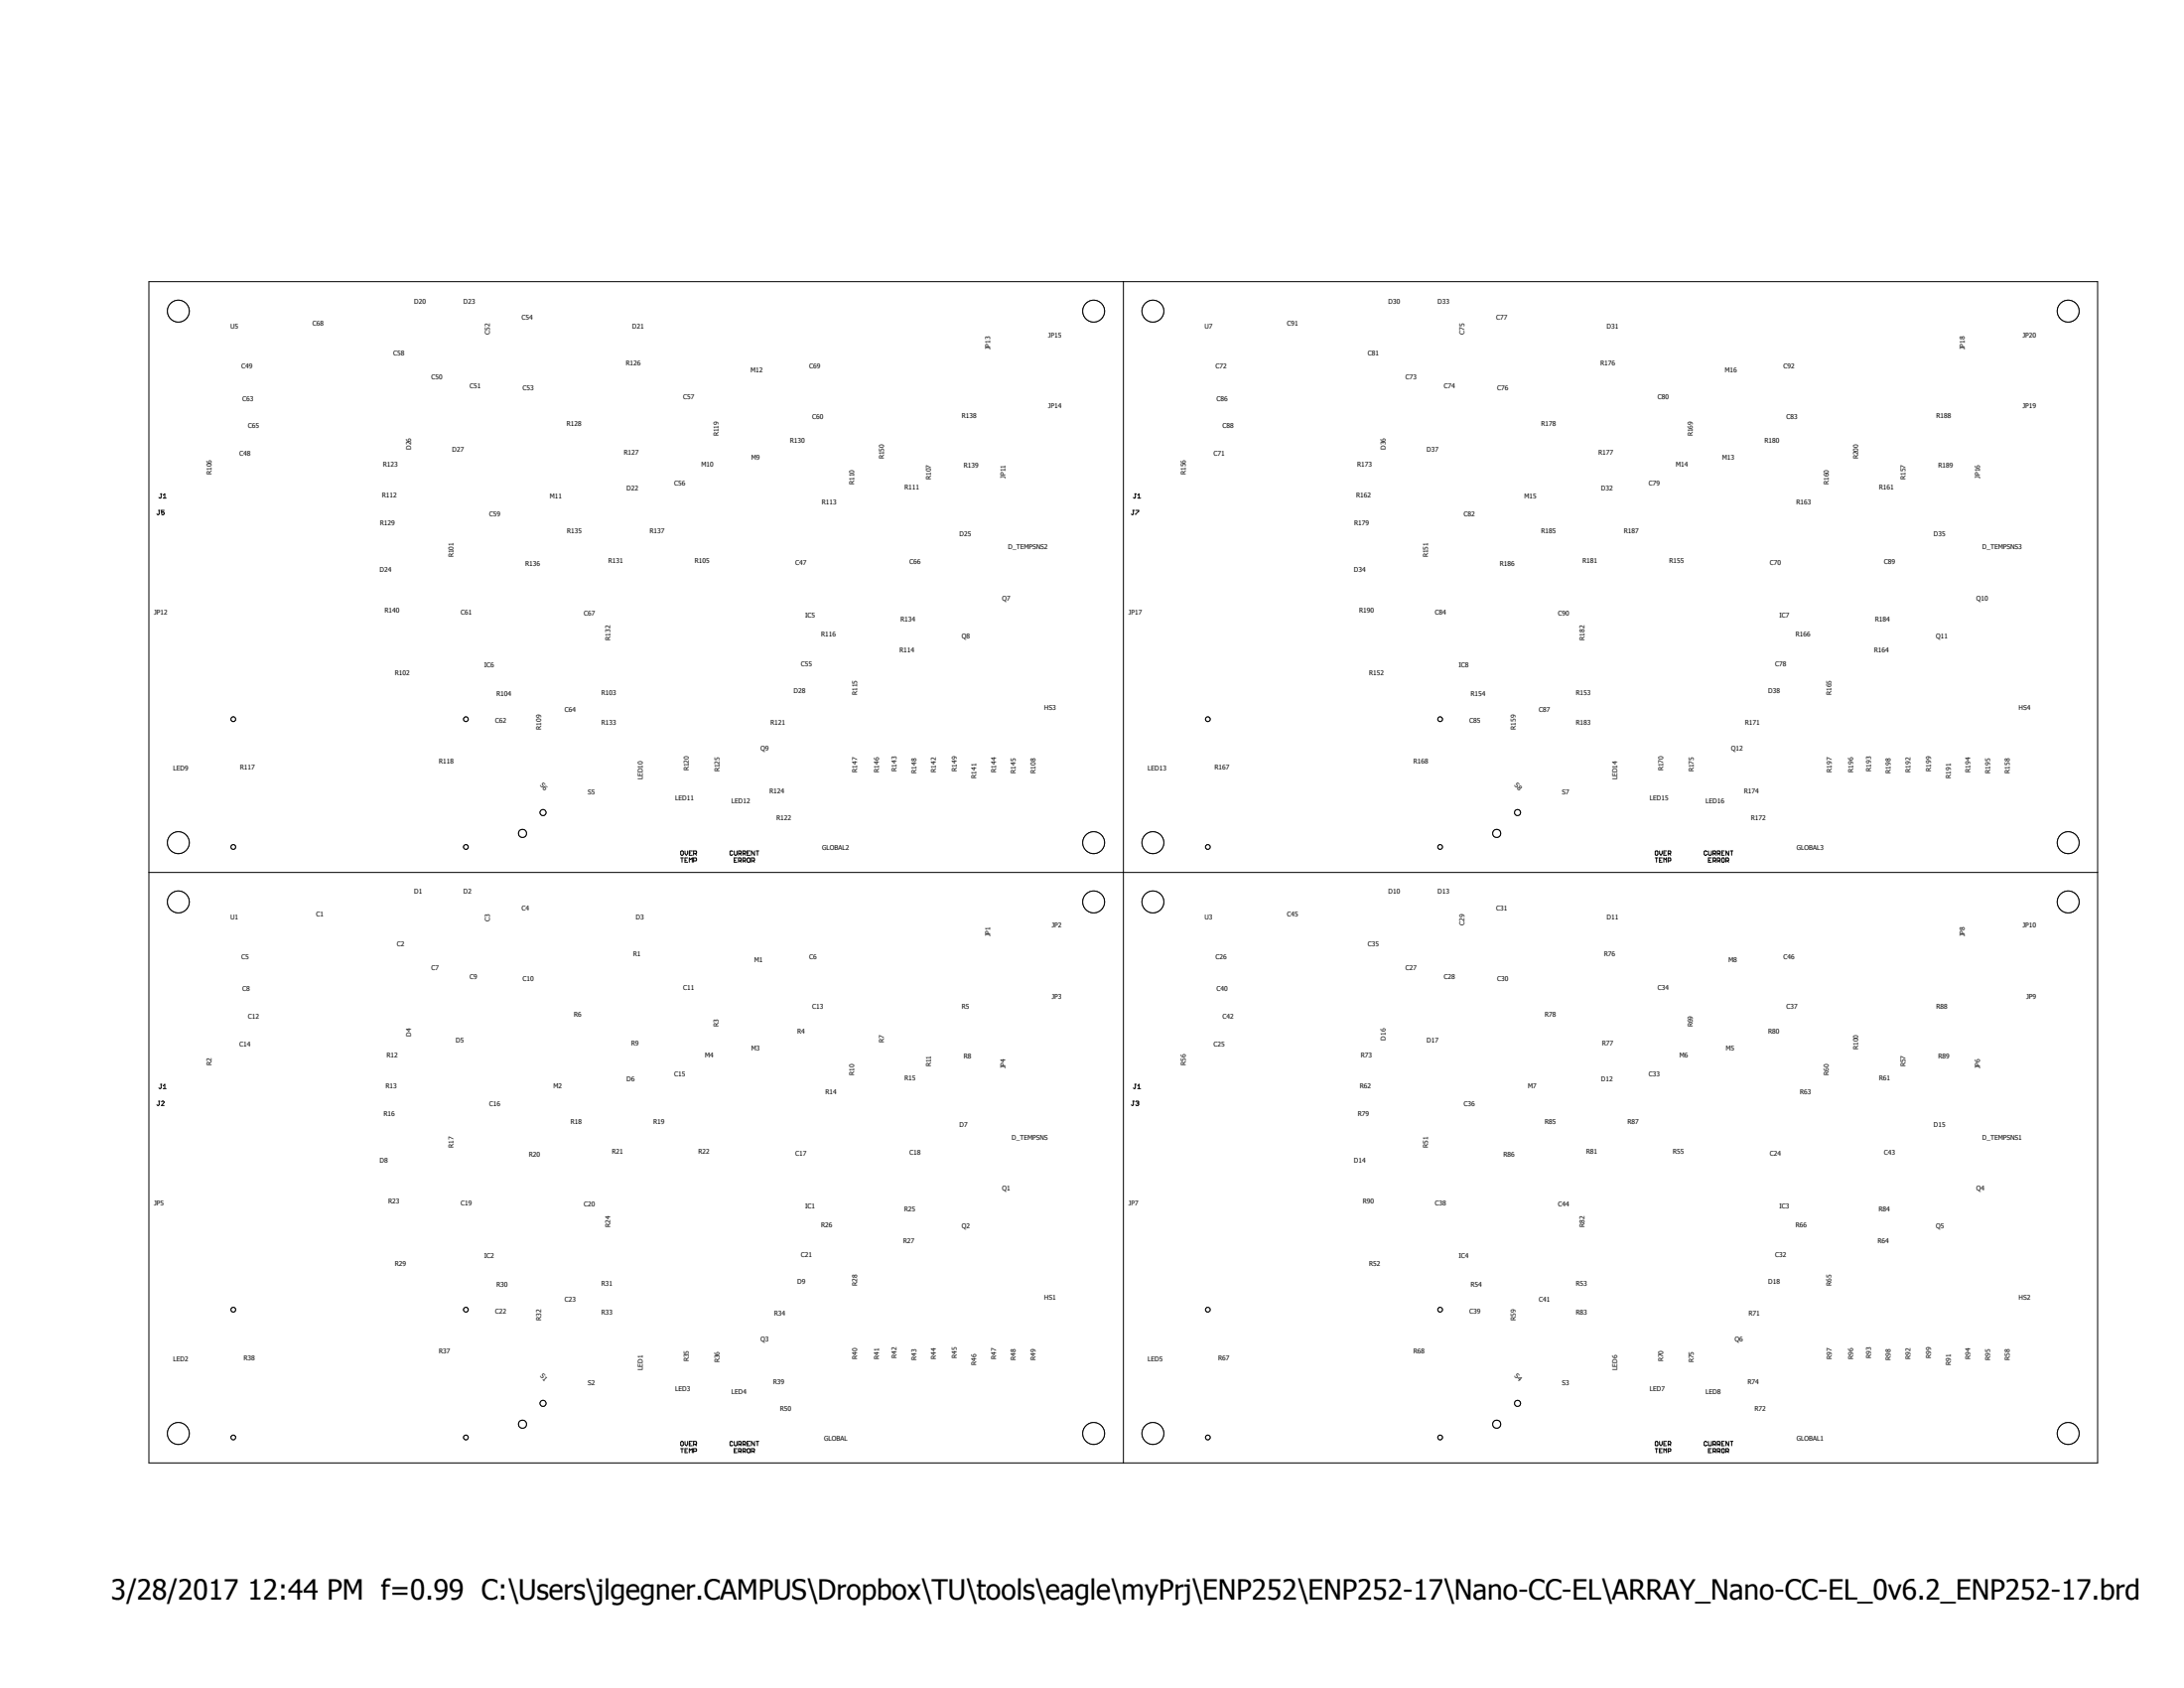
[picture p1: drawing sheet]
<svg xmlns="http://www.w3.org/2000/svg" width="279mm" height="216mm" viewBox="0 0 279 216" stroke-linecap="round" stroke-linejoin="round" font-family="sans-serif">
<g fill="none" stroke="#000" stroke-width=".13">
<path d="M20.3 65.3h.1M20.4 65.3v.4l-.1 .1-.2-.1M20.5 63.2h.2M20.6 63.2v.4l-.1 .1-.2-.1M20.9 63.3l.2-.1v.5M20.9 63.7h.4M21 65.3h-.3v.3l.1-.1 .2 .1-.1 .2-.2-.1M144.9 65.3h.2M145 65.3v.4l-.1 .1-.2-.1M145.2 63.2h.2M145.2 63.2v.4v.1l-.2-.1M145.3 65.3h.4v.1l-.4 .4"/>
<path d="M145.5 63.3l.2-.1v.5M145.5 63.7h.4M19 111.6v75.5h124.7M87.1 109.7h.3M87.2 108.8l.2 .1-.1 .5h-.1l-.1-.1v-.4zM87.2 109.7v.6M87.6 108.8v.4l.2 .2 .2-.2v-.4M87.6 110h.2M88 109.7h-.4v.6h.4M88.2 110.3v-.6l.1 .2 .3-.2v.6M88.2 109.1h.1M88.6 108.8h-.4v.6h.4"/>
<path d="M88.7 109.2h.3l.1-.3-.1-.1h-.3v.6M88.7 110.1h.3l.1-.1-.1-.3h-.3v.6M88.9 109.2l.2 .2M93.7 108.9l-.1-.1-.2 .1 .1 .5h.1l.1-.1M93.9 108.8v.5l.1 .1h.2l.1-.1v-.5M93.9 110h.2M94.3 109.7h-.4v.6h.4M94.5 109.2h.2l.1-.3-.3-.1v.6M94.5 110.1l.3-.1-.1-.3h-.2v.6M94.7 109.2l.1 .2M94.7 110.1l.1 .2M95 109.2h.3l.1-.3-.4-.1v.6"/>
<path d="M95 110.1l.4-.1-.1-.3h-.3v.6M95.2 109.2l.2 .2M95.2 110.1l.2 .2M95.6 109.1h.2M95.7 109.7h.2l.1 .2v.3l-.1 .1-.3-.1zM96 108.8h-.4v.6h.4M96.1 110.1h.3l.1-.1-.1-.3h-.3v.6M96.4 110.1l.1 .2M96.5 108.8v.6l-.4-.6v.6M96.7 108.8h.4M96.9 108.8v.6M211.8 109.7h.3"/>
<path d="M211.8 108.8l.3 .1-.1 .5h-.2v-.1v-.4zM211.9 109.7v.6M212.3 108.8v.4l.2 .2 .1-.2v-.4M212.3 110h.2M212.6 109.7h-.3v.6h.3M212.9 110.3v-.6l.1 .2 .2-.2v.6M212.9 109.1h.1M213.2 108.8h-.3v.6h.3M213.4 109.2l.3-.1v-.3h-.3v.6M213.4 110.1l.3-.1v-.3h-.3v.6M213.6 109.2l.1 .2M218.4 108.9l-.1-.1-.3 .1 .1 .5h.2l.1-.1"/>
<path d="M218.6 108.8v.5l.1 .1h.2v-.1v-.5M218.6 110h.2M218.9 109.7h-.3v.6h.3M219.2 109.2l.3-.1-.1-.3h-.2v.6M219.2 110.1l.3-.1-.1-.3h-.2v.6M219.3 109.2l.2 .2M219.3 110.1l.2 .2M219.7 109.2h.3v-.3l-.3-.1v.6M219.7 110.1l.3-.1v-.3h-.3v.6M219.9 109.2l.1 .2M219.9 110.1l.1 .2M220.3 109.1h.1"/>
<path d="M220.3 109.7h.2l.1 .2v.3l-.1 .1-.2-.1zM220.6 108.8h-.3v.6h.3M220.8 110.1l.3-.1v-.3h-.3v.6M221 110.1l.1 .2M221.1 108.8v.6l-.3-.6v.6M221.4 108.8h.3M221.5 108.8v.6M20.5 138.7h.2M20.6 138.7v.4l-.1 .1-.2-.1M20.9 139.2h.4M20.9 138.9l.2-.2v.5M145.2 138.7h.2"/>
<path d="M145.2 138.7v.4v.1l-.2-.1M145.5 139.2h.4M145.5 138.9l.2-.2v.5M20.3 140.8h.1M20.4 140.8v.5l-.1 .1-.2-.1M20.7 140.9v-.1l.3 .1-.3 .5h.3M144.9 140.8h.2M145 140.8v.5l-.1 .1-.2-.1M145.3 140.9l.3-.1 .1 .1-.1 .2M145.5 141.1h.1M145.6 141.1l.1 .1-.1 .2-.3-.1M87.1 185.3h.3"/>
<path d="M87.2 184.4h.1l.1 .1v.3l-.1 .1-.2-.1zM87.2 185.3v.5M87.6 185.5h.2M87.6 184.4v.3l.2 .2 .2-.2v-.3M88 185.3h-.4v.5h.4M88.2 184.7h.1M88.2 185.8v-.5l.1 .2 .3-.2v.5M88.6 184.4h-.4v.5h.4M88.7 184.7h.3h.1l-.1-.3h-.3v.5M88.7 185.6h.3l.1-.2-.1-.1h-.3v.5M88.9 184.7l.2 .2M93.7 184.5l-.1-.1h-.1l-.1 .1v.3l.1 .1 .2-.1"/>
<path d="M93.9 184.4v.4l.1 .1 .3-.1v-.4M93.9 185.5h.2M94.3 185.3h-.4v.5h.4M94.5 184.7h.3l-.1-.3h-.2v.5M94.5 185.6h.2l.1-.2-.3-.1v.5M94.7 184.7l.1 .2M94.7 185.6l.1 .2M95 184.7h.4l-.1-.3h-.3v.5M95 185.6h.3l.1-.2-.4-.1v.5M95.2 184.7l.2 .2M95.2 185.6l.2 .2M95.6 185.4l.1-.1 .3 .1v.3l-.1 .1-.3-.1z"/>
<path d="M95.6 184.7h.2M96 184.4h-.4v.5h.4M96.1 185.6h.3l.1-.2-.1-.1h-.3v.5M96.4 185.6l.1 .2M96.5 184.4v.5l-.4-.5v.5M96.7 184.4h.4M96.9 184.4v.5M211.8 185.3h.3M211.8 184.4h.2l.1 .1v.3l-.1 .1-.2-.1zM211.9 185.3v.5M212.3 185.5h.2M212.3 184.4v.3l.2 .2 .1-.2v-.3"/>
<path d="M212.6 185.3h-.3v.5h.3M212.9 184.7h.1M212.9 185.8v-.5l.1 .2 .2-.2v.5M213.2 184.4h-.3v.5h.3M213.4 184.7h.3v-.3h-.3v.5M213.4 185.6h.3v-.2l-.3-.1v.5M213.6 184.7l.1 .2M218.4 184.5l-.1-.1h-.2l-.1 .1v.3l.1 .1 .3-.1M218.6 184.4v.4l.1 .1 .2-.1v-.4M218.6 185.5h.2M218.9 185.3h-.3v.5h.3M219.2 184.7h.3l-.1-.3h-.2v.5"/>
<path d="M219.2 185.6h.2l.1-.2-.3-.1v.5M219.3 184.7l.2 .2M219.3 185.6l.2 .2M219.7 184.7h.3v-.3h-.3v.5M219.7 185.6h.3v-.2l-.3-.1v.5M219.9 184.7l.1 .2M219.9 185.6l.1 .2M220.3 184.7h.1M220.3 185.4v-.1l.3 .1v.3l-.1 .1-.2-.1zM220.6 184.4h-.3v.5h.3M220.8 185.6h.3v-.2l-.3-.1v.5M221 185.6l.1 .2"/>
<path d="M221.1 184.4v.5l-.3-.5v.5M221.4 184.4h.3M221.5 184.4v.5"/>
<circle cx="22.8" cy="183.3" r="1.39"/>
</g>
<circle cx="22.8" cy="183.3" r="1.39" fill="#fff"/>
<g fill="none" stroke="#000" stroke-width=".13">
<circle cx="22.8" cy="115.4" r="1.39"/>
<circle cx="22.8" cy="183.3" r="1.39"/>
</g>
<circle cx="22.8" cy="115.4" r="1.39" fill="#fff"/>
<g fill="none" stroke="#000" stroke-width=".13">
<circle cx="22.8" cy="115.4" r="1.39"/>
<circle cx="139.9" cy="183.3" r="1.39"/>
</g>
<circle cx="139.9" cy="183.3" r="1.39" fill="#fff"/>
<g fill="none" stroke="#000" stroke-width=".13">
<circle cx="139.9" cy="115.4" r="1.39"/>
<circle cx="139.9" cy="183.3" r="1.39"/>
</g>
<circle cx="139.9" cy="115.4" r="1.39" fill="#fff"/>
<g fill="none" stroke="#000" stroke-width=".13">
<path d="M143.7 111.6v75.5h124.7v-75.5"/>
<circle cx="139.9" cy="115.4" r="1.39"/>
<circle cx="147.5" cy="183.3" r="1.39"/>
</g>
<circle cx="147.5" cy="183.3" r="1.39" fill="#fff"/>
<g fill="none" stroke="#000" stroke-width=".13">
<circle cx="147.5" cy="115.4" r="1.39"/>
<circle cx="147.5" cy="183.3" r="1.39"/>
</g>
<circle cx="147.5" cy="115.4" r="1.39" fill="#fff"/>
<g fill="none" stroke="#000" stroke-width=".13">
<circle cx="147.5" cy="115.4" r="1.39"/>
<circle cx="264.6" cy="183.3" r="1.39"/>
</g>
<circle cx="264.6" cy="183.3" r="1.39" fill="#fff"/>
<g fill="none" stroke="#000" stroke-width=".13">
<circle cx="264.6" cy="115.4" r="1.39"/>
<circle cx="264.6" cy="183.3" r="1.39"/>
</g>
<circle cx="264.6" cy="115.4" r="1.39" fill="#fff"/>
<g fill="none" stroke="#000" stroke-width=".13">
<path d="M143.7 36h-124.7v75.6h124.7"/>
<circle cx="22.8" cy="107.8" r="1.39"/>
<circle cx="264.6" cy="115.4" r="1.39"/>
</g>
<circle cx="22.8" cy="107.8" r="1.39" fill="#fff"/>
<g fill="none" stroke="#000" stroke-width=".13">
<circle cx="22.8" cy="39.8" r="1.39"/>
<circle cx="22.8" cy="107.8" r="1.39"/>
</g>
<circle cx="22.8" cy="39.8" r="1.39" fill="#fff"/>
<g fill="none" stroke="#000" stroke-width=".13">
<circle cx="22.8" cy="39.8" r="1.39"/>
<circle cx="139.9" cy="107.8" r="1.39"/>
</g>
<circle cx="139.9" cy="107.8" r="1.39" fill="#fff"/>
<g fill="none" stroke="#000" stroke-width=".13">
<circle cx="139.9" cy="39.8" r="1.39"/>
<circle cx="139.9" cy="107.8" r="1.39"/>
</g>
<circle cx="139.9" cy="39.8" r="1.39" fill="#fff"/>
<g fill="none" stroke="#000" stroke-width=".13">
<path d="M143.7 36h124.7v75.6h-124.7z"/>
<circle cx="139.9" cy="39.8" r="1.39"/>
<circle cx="147.5" cy="107.8" r="1.39"/>
</g>
<circle cx="147.5" cy="107.8" r="1.39" fill="#fff"/>
<g fill="none" stroke="#000" stroke-width=".13">
<circle cx="147.5" cy="39.8" r="1.39"/>
<circle cx="147.5" cy="107.8" r="1.39"/>
</g>
<circle cx="147.5" cy="39.8" r="1.39" fill="#fff"/>
<g fill="none" stroke="#000" stroke-width=".13">
<circle cx="147.5" cy="39.8" r="1.39"/>
<circle cx="264.6" cy="107.8" r="1.39"/>
</g>
<circle cx="264.6" cy="107.8" r="1.39" fill="#fff"/>
<g fill="none" stroke="#000" stroke-width=".13">
<circle cx="264.6" cy="39.8" r="1.39"/>
<circle cx="264.6" cy="107.8" r="1.39"/>
</g>
<circle cx="264.6" cy="39.8" r="1.39" fill="#fff"/>
<g fill="none" stroke="#000" stroke-width=".13">
<circle cx="264.6" cy="39.8" r="1.39"/>
<circle cx="29.8" cy="183.9" r=".3"/>
</g>
<circle cx="29.8" cy="183.9" r=".3" fill="#fff"/>
<g fill="none" stroke="#000" stroke-width=".13">
<circle cx="29.8" cy="167.5" r=".3"/>
<circle cx="29.8" cy="183.9" r=".3"/>
</g>
<circle cx="29.8" cy="167.5" r=".3" fill="#fff"/>
<g fill="none" stroke="#000" stroke-width=".13">
<circle cx="29.8" cy="167.5" r=".3"/>
<circle cx="59.6" cy="167.5" r=".3"/>
</g>
<circle cx="59.6" cy="167.5" r=".3" fill="#fff"/>
<g fill="none" stroke="#000" stroke-width=".13">
<circle cx="59.6" cy="167.5" r=".3"/>
<circle cx="59.6" cy="183.9" r=".3"/>
</g>
<circle cx="59.6" cy="183.9" r=".3" fill="#fff"/>
<g fill="none" stroke="#000" stroke-width=".13">
<circle cx="69.5" cy="179.5" r=".38"/>
<circle cx="59.6" cy="183.9" r=".3"/>
</g>
<circle cx="69.5" cy="179.5" r=".38" fill="#fff"/>
<g fill="none" stroke="#000" stroke-width=".13">
<circle cx="69.5" cy="179.5" r=".38"/>
<circle cx="66.8" cy="182.2" r=".51"/>
</g>
<circle cx="66.8" cy="182.2" r=".51" fill="#fff"/>
<g fill="none" stroke="#000" stroke-width=".13">
<circle cx="66.8" cy="182.2" r=".51"/>
<circle cx="154.5" cy="183.9" r=".3"/>
</g>
<circle cx="154.5" cy="183.9" r=".3" fill="#fff"/>
<g fill="none" stroke="#000" stroke-width=".13">
<circle cx="154.5" cy="167.5" r=".3"/>
<circle cx="154.5" cy="183.9" r=".3"/>
</g>
<circle cx="154.5" cy="167.5" r=".3" fill="#fff"/>
<g fill="none" stroke="#000" stroke-width=".13">
<circle cx="154.5" cy="167.5" r=".3"/>
<circle cx="184.2" cy="167.5" r=".3"/>
</g>
<circle cx="184.2" cy="167.5" r=".3" fill="#fff"/>
<g fill="none" stroke="#000" stroke-width=".13">
<circle cx="184.2" cy="167.5" r=".3"/>
<circle cx="184.2" cy="183.9" r=".3"/>
</g>
<circle cx="184.2" cy="183.9" r=".3" fill="#fff"/>
<g fill="none" stroke="#000" stroke-width=".13">
<circle cx="194.1" cy="179.5" r=".38"/>
<circle cx="184.2" cy="183.9" r=".3"/>
</g>
<circle cx="194.1" cy="179.5" r=".38" fill="#fff"/>
<g fill="none" stroke="#000" stroke-width=".13">
<circle cx="194.1" cy="179.5" r=".38"/>
<circle cx="191.5" cy="182.2" r=".51"/>
</g>
<circle cx="191.5" cy="182.2" r=".51" fill="#fff"/>
<g fill="none" stroke="#000" stroke-width=".13">
<circle cx="29.8" cy="108.3" r=".3"/>
<circle cx="191.5" cy="182.2" r=".51"/>
</g>
<circle cx="29.8" cy="108.3" r=".3" fill="#fff"/>
<g fill="none" stroke="#000" stroke-width=".13">
<circle cx="29.8" cy="92" r=".3"/>
<circle cx="29.8" cy="108.3" r=".3"/>
</g>
<circle cx="29.8" cy="92" r=".3" fill="#fff"/>
<g fill="none" stroke="#000" stroke-width=".13">
<circle cx="29.8" cy="92" r=".3"/>
<circle cx="59.6" cy="92" r=".3"/>
</g>
<circle cx="59.6" cy="92" r=".3" fill="#fff"/>
<g fill="none" stroke="#000" stroke-width=".13">
<circle cx="59.6" cy="92" r=".3"/>
<circle cx="59.6" cy="108.3" r=".3"/>
</g>
<circle cx="59.6" cy="108.3" r=".3" fill="#fff"/>
<g fill="none" stroke="#000" stroke-width=".13">
<circle cx="59.6" cy="108.3" r=".3"/>
<circle cx="69.5" cy="103.9" r=".38"/>
</g>
<circle cx="69.5" cy="103.9" r=".38" fill="#fff"/>
<g fill="none" stroke="#000" stroke-width=".13">
<circle cx="66.8" cy="106.6" r=".51"/>
<circle cx="69.5" cy="103.9" r=".38"/>
</g>
<circle cx="66.8" cy="106.6" r=".51" fill="#fff"/>
<g fill="none" stroke="#000" stroke-width=".13">
<circle cx="66.8" cy="106.6" r=".51"/>
<circle cx="154.5" cy="108.3" r=".3"/>
</g>
<circle cx="154.5" cy="108.3" r=".3" fill="#fff"/>
<g fill="none" stroke="#000" stroke-width=".13">
<circle cx="154.5" cy="92" r=".3"/>
<circle cx="154.5" cy="108.3" r=".3"/>
</g>
<circle cx="154.5" cy="92" r=".3" fill="#fff"/>
<g fill="none" stroke="#000" stroke-width=".13">
<circle cx="154.5" cy="92" r=".3"/>
<circle cx="184.2" cy="92" r=".3"/>
</g>
<circle cx="184.2" cy="92" r=".3" fill="#fff"/>
<g fill="none" stroke="#000" stroke-width=".13">
<circle cx="184.2" cy="92" r=".3"/>
<circle cx="184.2" cy="108.3" r=".3"/>
</g>
<circle cx="184.2" cy="108.3" r=".3" fill="#fff"/>
<g fill="none" stroke="#000" stroke-width=".13">
<circle cx="184.2" cy="108.3" r=".3"/>
<circle cx="194.1" cy="103.9" r=".38"/>
</g>
<circle cx="194.1" cy="103.9" r=".38" fill="#fff"/>
<g fill="none" stroke="#000" stroke-width=".13">
<circle cx="191.5" cy="106.6" r=".51"/>
<circle cx="194.1" cy="103.9" r=".38"/>
</g>
<circle cx="191.5" cy="106.6" r=".51" fill="#fff"/>
<circle cx="191.5" cy="106.6" r=".51" fill="none" stroke="#000" stroke-width=".13"/>
<text font-size="3.6" x="14.2" y="204.6">3/28/2017 12:44 PM f=0.99 C:\Users\jlgegner.CAMPUS\Dropbox\TU\tools\eagle\myPrj\ENP252\ENP252-17\Nano-CC-EL\ARRAY_Nano-CC-EL_0v6.2_ENP252-17.brd</text>
<g font-size=".8">
<text x="40" y="41.7">C68</text>
<text x="53" y="38.8">D20</text>
<text x="59.3" y="38.8">D23</text>
<text x="66.8" y="40.9">C54</text>
<text x="164.7" y="41.7">C91</text>
<text x="177.6" y="38.8">D30</text>
<text x="183.9" y="38.8">D33</text>
<text x="191.4" y="40.9">C77</text>
<text x="29.5" y="42">U5</text>
<text x="30.9" y="47.1">C49</text>
<text x="50.3" y="45.4">C58</text>
<text x="62.7" y="42.8" transform="rotate(-90 62.7 42.8)">C52</text>
<text x="80.1" y="46.7">R126</text>
<text x="80.9" y="42">D21</text>
<text x="96.1" y="47.6">M12</text>
<text x="103.5" y="47.1">C69</text>
<text x="126.7" y="44.7" transform="rotate(-90 126.7 44.7)">JP13</text>
<text x="134.1" y="43.1">JP15</text>
<text x="154.1" y="42">U7</text>
<text x="155.5" y="47.1">C72</text>
<text x="175" y="45.4">C81</text>
<text x="187.4" y="42.8" transform="rotate(-90 187.4 42.8)">C75</text>
<text x="204.8" y="46.7">R176</text>
<text x="205.6" y="42">D31</text>
<text x="220.7" y="47.6">M16</text>
<text x="228.2" y="47.1">C92</text>
<text x="251.4" y="44.7" transform="rotate(-90 251.4 44.7)">JP18</text>
<text x="258.8" y="43.1">JP20</text>
<text x="31" y="51.3">C63</text>
<text x="55.2" y="48.5">C50</text>
<text x="60.1" y="49.6">C51</text>
<text x="66.9" y="49.9">C53</text>
<text x="87.4" y="51">C57</text>
<text x="103.9" y="53.6">C60</text>
<text x="123.1" y="53.5">R138</text>
<text x="134.1" y="52.2">JP14</text>
<text x="155.7" y="51.3">C86</text>
<text x="179.8" y="48.5">C73</text>
<text x="184.7" y="49.6">C74</text>
<text x="191.6" y="49.9">C76</text>
<text x="212.1" y="51">C80</text>
<text x="228.6" y="53.6">C83</text>
<text x="247.7" y="53.5">R188</text>
<text x="258.8" y="52.2">JP19</text>
<text x="30.6" y="58.3">C48</text>
<text x="31.7" y="54.8">C65</text>
<text x="49" y="59.7">R123</text>
<text x="52.6" y="57.5" transform="rotate(-90 52.6 57.5)">D26</text>
<text x="57.9" y="57.8">D27</text>
<text x="72.5" y="54.5">R128</text>
<text x="79.8" y="58.2">R127</text>
<text x="89.7" y="59.6">M10</text>
<text x="91.9" y="55.8" transform="rotate(-90 91.9 55.8)">R119</text>
<text x="96.1" y="58.8">M9</text>
<text x="101.1" y="56.7">R130</text>
<text x="113.1" y="58.7" transform="rotate(-90 113.1 58.7)">R150</text>
<text x="123.3" y="59.8">R139</text>
<text x="155.3" y="58.3">C71</text>
<text x="156.4" y="54.8">C88</text>
<text x="173.7" y="59.7">R173</text>
<text x="177.3" y="57.5" transform="rotate(-90 177.3 57.5)">D36</text>
<text x="182.5" y="57.8">D37</text>
<text x="197.2" y="54.5">R178</text>
<text x="204.5" y="58.2">R177</text>
<text x="214.4" y="59.6">M14</text>
<text x="216.6" y="55.8" transform="rotate(-90 216.6 55.8)">R169</text>
<text x="220.3" y="58.8">M13</text>
<text x="225.8" y="56.7">R180</text>
<text x="237.7" y="58.7" transform="rotate(-90 237.7 58.7)">R200</text>
<text x="248" y="59.8">R189</text>
<text x="27.1" y="60.7" transform="rotate(-90 27.1 60.7)">R106</text>
<text x="48.9" y="63.6">R112</text>
<text x="62.6" y="66">C59</text>
<text x="70.4" y="63.7">M11</text>
<text x="80.2" y="62.7">D22</text>
<text x="86.3" y="62.1">C56</text>
<text x="105.2" y="64.5">R113</text>
<text x="109.3" y="62" transform="rotate(-90 109.3 62)">R110</text>
<text x="115.7" y="62.6">R111</text>
<text x="119.1" y="61.3" transform="rotate(-90 119.1 61.3)">R107</text>
<text x="128.7" y="61.2" transform="rotate(-90 128.7 61.2)">JP11</text>
<text x="151.7" y="60.7" transform="rotate(-90 151.7 60.7)">R156</text>
<text x="173.5" y="63.6">R162</text>
<text x="187.3" y="66">C82</text>
<text x="195" y="63.7">M15</text>
<text x="204.9" y="62.7">D32</text>
<text x="210.9" y="62.1">C79</text>
<text x="229.8" y="64.5">R163</text>
<text x="234" y="62" transform="rotate(-90 234 62)">R160</text>
<text x="240.4" y="62.6">R161</text>
<text x="243.8" y="61.3" transform="rotate(-90 243.8 61.3)">R157</text>
<text x="253.3" y="61.2" transform="rotate(-90 253.3 61.2)">JP16</text>
<text x="48.6" y="67.2">R129</text>
<text x="58" y="71.3" transform="rotate(-90 58 71.3)">R101</text>
<text x="72.6" y="68.2">R135</text>
<text x="83.1" y="68.2">R137</text>
<text x="122.8" y="68.6">D25</text>
<text x="129" y="70.2">D_TEMPSNS2</text>
<text x="173.3" y="67.2">R179</text>
<text x="182.7" y="71.3" transform="rotate(-90 182.7 71.3)">R151</text>
<text x="197.2" y="68.2">R185</text>
<text x="207.8" y="68.2">R187</text>
<text x="247.4" y="68.6">D35</text>
<text x="253.6" y="70.2">D_TEMPSNS3</text>
<text x="48.6" y="73.2">D24</text>
<text x="67.2" y="72.4">R136</text>
<text x="77.9" y="72.1">R131</text>
<text x="88.9" y="72.1">R105</text>
<text x="101.8" y="72.3">C47</text>
<text x="116.4" y="72.2">C66</text>
<text x="128.2" y="76.8">Q7</text>
<text x="173.2" y="73.2">D34</text>
<text x="191.9" y="72.4">R186</text>
<text x="202.5" y="72.1">R181</text>
<text x="213.6" y="72.1">R155</text>
<text x="226.4" y="72.3">C70</text>
<text x="241" y="72.2">C89</text>
<text x="252.9" y="76.8">Q10</text>
<text x="19.7" y="78.7">JP12</text>
<text x="49.2" y="78.3">R140</text>
<text x="59" y="78.6">C61</text>
<text x="74.7" y="78.7">C67</text>
<text x="78.1" y="81.9" transform="rotate(-90 78.1 81.9)">R132</text>
<text x="103" y="79">IC5</text>
<text x="105.1" y="81.4">R116</text>
<text x="115.1" y="83.5">R114</text>
<text x="115.2" y="79.5">R134</text>
<text x="123.1" y="81.6">Q8</text>
<text x="144.4" y="78.7">JP17</text>
<text x="173.9" y="78.3">R190</text>
<text x="183.6" y="78.6">C84</text>
<text x="199.3" y="78.7">C90</text>
<text x="202.7" y="81.9" transform="rotate(-90 202.7 81.9)">R182</text>
<text x="227.7" y="79">IC7</text>
<text x="229.7" y="81.4">R166</text>
<text x="239.8" y="83.5">R164</text>
<text x="239.9" y="79.5">R184</text>
<text x="247.7" y="81.6">Q11</text>
<text x="50.5" y="86.4">R102</text>
<text x="62" y="85.3">IC6</text>
<text x="63.5" y="89">R104</text>
<text x="77" y="88.9">R103</text>
<text x="101.6" y="88.6">D28</text>
<text x="102.5" y="85.2">C55</text>
<text x="109.7" y="88.9" transform="rotate(-90 109.7 88.9)">R115</text>
<text x="175.2" y="86.4">R152</text>
<text x="186.6" y="85.3">IC8</text>
<text x="188.2" y="89">R154</text>
<text x="201.6" y="88.9">R153</text>
<text x="226.2" y="88.6">D38</text>
<text x="227.1" y="85.2">C78</text>
<text x="234.3" y="88.9" transform="rotate(-90 234.3 88.9)">R165</text>
<text x="63.4" y="92.5">C62</text>
<text x="69.3" y="93.3" transform="rotate(-90 69.3 93.3)">R109</text>
<text x="72.3" y="91">C64</text>
<text x="77" y="92.7">R133</text>
<text x="98.6" y="92.7">R121</text>
<text x="133.6" y="90.8">HS3</text>
<text x="188" y="92.5">C85</text>
<text x="193.9" y="93.3" transform="rotate(-90 193.9 93.3)">R159</text>
<text x="196.9" y="91">C87</text>
<text x="201.6" y="92.7">R183</text>
<text x="223.3" y="92.7">R171</text>
<text x="258.3" y="90.8">HS4</text>
<text x="22.2" y="98.6">LED9</text>
<text x="30.7" y="98.5">R117</text>
<text x="56.2" y="97.6">R118</text>
<text x="69.1" y="100.5" transform="rotate(45 69.1 100.5)">S6</text>
<text x="75.2" y="101.6">S5</text>
<text x="82.3" y="99.7" transform="rotate(-90 82.3 99.7)">LED10</text>
<text x="88.1" y="98.6" transform="rotate(-90 88.1 98.6)">R120</text>
<text x="92.1" y="98.7" transform="rotate(-90 92.1 98.7)">R125</text>
<text x="97.3" y="96.1">Q9</text>
<text x="98.5" y="101.5">R124</text>
<text x="109.7" y="98.8" transform="rotate(-90 109.7 98.8)">R147</text>
<text x="112.5" y="98.8" transform="rotate(-90 112.5 98.8)">R146</text>
<text x="114.7" y="98.6" transform="rotate(-90 114.7 98.6)">R143</text>
<text x="117.3" y="98.9" transform="rotate(-90 117.3 98.9)">R148</text>
<text x="119.8" y="98.8" transform="rotate(-90 119.8 98.8)">R142</text>
<text x="122.4" y="98.6" transform="rotate(-90 122.4 98.6)">R149</text>
<text x="124.9" y="99.5" transform="rotate(-90 124.9 99.5)">R141</text>
<text x="127.5" y="98.8" transform="rotate(-90 127.5 98.8)">R144</text>
<text x="130" y="98.9" transform="rotate(-90 130 98.9)">R145</text>
<text x="132.5" y="98.9" transform="rotate(-90 132.5 98.9)">R108</text>
<text x="146.9" y="98.6">LED13</text>
<text x="155.4" y="98.5">R167</text>
<text x="180.8" y="97.6">R168</text>
<text x="193.7" y="100.5" transform="rotate(45 193.7 100.5)">S8</text>
<text x="199.9" y="101.6">S7</text>
<text x="206.9" y="99.7" transform="rotate(-90 206.9 99.7)">LED14</text>
<text x="212.8" y="98.6" transform="rotate(-90 212.8 98.6)">R170</text>
<text x="216.7" y="98.7" transform="rotate(-90 216.7 98.7)">R175</text>
<text x="221.5" y="96.1">Q12</text>
<text x="223.1" y="101.5">R174</text>
<text x="234.4" y="98.8" transform="rotate(-90 234.4 98.8)">R197</text>
<text x="237.1" y="98.8" transform="rotate(-90 237.1 98.8)">R196</text>
<text x="239.4" y="98.6" transform="rotate(-90 239.4 98.6)">R193</text>
<text x="241.9" y="98.9" transform="rotate(-90 241.9 98.9)">R198</text>
<text x="244.4" y="98.8" transform="rotate(-90 244.4 98.8)">R192</text>
<text x="247.1" y="98.6" transform="rotate(-90 247.1 98.6)">R199</text>
<text x="249.6" y="99.5" transform="rotate(-90 249.6 99.5)">R191</text>
<text x="252.1" y="98.8" transform="rotate(-90 252.1 98.8)">R194</text>
<text x="254.6" y="98.9" transform="rotate(-90 254.6 98.9)">R195</text>
<text x="257.1" y="98.9" transform="rotate(-90 257.1 98.9)">R158</text>
<text x="86.4" y="102.4">LED11</text>
<text x="93.6" y="102.7">LED12</text>
<text x="99.4" y="104.9">R122</text>
<text x="211.1" y="102.4">LED15</text>
<text x="218.2" y="102.7">LED16</text>
<text x="224" y="104.9">R172</text>
<text x="105.2" y="108.7">GLOBAL2</text>
<text x="229.9" y="108.7">GLOBAL3</text>
<text x="29.5" y="117.6">U1</text>
<text x="40.5" y="117.2">C1</text>
<text x="53" y="114.3">D1</text>
<text x="59.3" y="114.3">D2</text>
<text x="62.7" y="117.9" transform="rotate(-90 62.7 117.9)">C3</text>
<text x="66.8" y="116.5">C4</text>
<text x="81.4" y="117.6">D3</text>
<text x="126.7" y="119.8" transform="rotate(-90 126.7 119.8)">JP1</text>
<text x="134.6" y="118.7">JP2</text>
<text x="154.1" y="117.6">U3</text>
<text x="164.7" y="117.2">C45</text>
<text x="177.6" y="114.3">D10</text>
<text x="183.9" y="114.3">D13</text>
<text x="187.4" y="118.3" transform="rotate(-90 187.4 118.3)">C29</text>
<text x="191.4" y="116.5">C31</text>
<text x="205.6" y="117.6">D11</text>
<text x="251.4" y="119.8" transform="rotate(-90 251.4 119.8)">JP8</text>
<text x="258.8" y="118.7">JP10</text>
<text x="30.9" y="122.6">C5</text>
<text x="50.8" y="121">C2</text>
<text x="55.2" y="124">C7</text>
<text x="60.1" y="125.2">C9</text>
<text x="66.9" y="125.4">C10</text>
<text x="81" y="122.3">R1</text>
<text x="96.5" y="123.1">M1</text>
<text x="103.5" y="122.6">C6</text>
<text x="155.5" y="122.6">C26</text>
<text x="175" y="121">C35</text>
<text x="179.8" y="124">C27</text>
<text x="184.7" y="125.2">C28</text>
<text x="191.6" y="125.4">C30</text>
<text x="205.2" y="122.3">R76</text>
<text x="221.1" y="123.1">M8</text>
<text x="228.2" y="122.6">C46</text>
<text x="31" y="126.8">C8</text>
<text x="31.7" y="130.3">C12</text>
<text x="73.4" y="130.1">R6</text>
<text x="87.4" y="126.6">C11</text>
<text x="91.9" y="131.4" transform="rotate(-90 91.9 131.4)">R3</text>
<text x="103.9" y="129.1">C13</text>
<text x="123.1" y="129">R5</text>
<text x="134.6" y="127.7">JP3</text>
<text x="155.7" y="126.8">C40</text>
<text x="156.4" y="130.3">C42</text>
<text x="197.7" y="130.1">R78</text>
<text x="212.1" y="126.6">C34</text>
<text x="216.6" y="131.4" transform="rotate(-90 216.6 131.4)">R69</text>
<text x="228.6" y="129.1">C37</text>
<text x="247.7" y="129">R88</text>
<text x="259.2" y="127.7">JP9</text>
<text x="27.1" y="136.3" transform="rotate(-90 27.1 136.3)">R2</text>
<text x="30.6" y="133.9">C14</text>
<text x="49.5" y="135.2">R12</text>
<text x="52.6" y="132.6" transform="rotate(-90 52.6 132.6)">D4</text>
<text x="58.3" y="133.3">D5</text>
<text x="80.8" y="133.7">R9</text>
<text x="86.3" y="137.6">C15</text>
<text x="90.2" y="135.2">M4</text>
<text x="96.1" y="134.3">M3</text>
<text x="102" y="132.2">R4</text>
<text x="109.3" y="137.5" transform="rotate(-90 109.3 137.5)">R10</text>
<text x="113.1" y="133.3" transform="rotate(-90 113.1 133.3)">R7</text>
<text x="119.1" y="136.4" transform="rotate(-90 119.1 136.4)">R11</text>
<text x="123.3" y="135.3">R8</text>
<text x="128.7" y="136.7" transform="rotate(-90 128.7 136.7)">JP4</text>
<text x="151.7" y="136.3" transform="rotate(-90 151.7 136.3)">R56</text>
<text x="155.3" y="133.9">C25</text>
<text x="174.1" y="135.2">R73</text>
<text x="177.3" y="133.1" transform="rotate(-90 177.3 133.1)">D16</text>
<text x="182.5" y="133.3">D17</text>
<text x="205" y="133.7">R77</text>
<text x="210.9" y="137.6">C33</text>
<text x="214.9" y="135.2">M6</text>
<text x="220.8" y="134.3">M5</text>
<text x="226.2" y="132.2">R80</text>
<text x="234" y="137.5" transform="rotate(-90 234 137.5)">R60</text>
<text x="237.7" y="134.2" transform="rotate(-90 237.7 134.2)">R100</text>
<text x="243.8" y="136.4" transform="rotate(-90 243.8 136.4)">R57</text>
<text x="248" y="135.3">R89</text>
<text x="253.3" y="136.7" transform="rotate(-90 253.3 136.7)">JP6</text>
<text x="49.1" y="142.8">R16</text>
<text x="49.4" y="139.1">R13</text>
<text x="62.6" y="141.5">C16</text>
<text x="70.8" y="139.2">M2</text>
<text x="73" y="143.8">R18</text>
<text x="80.2" y="138.3">D6</text>
<text x="83.6" y="143.8">R19</text>
<text x="105.6" y="140">R14</text>
<text x="115.7" y="138.1">R15</text>
<text x="173.7" y="142.8">R79</text>
<text x="174" y="139.1">R62</text>
<text x="187.3" y="141.5">C36</text>
<text x="195.5" y="139.2">M7</text>
<text x="197.7" y="143.8">R85</text>
<text x="204.9" y="138.3">D12</text>
<text x="208.2" y="143.8">R87</text>
<text x="230.3" y="140">R63</text>
<text x="240.4" y="138.1">R61</text>
<text x="48.6" y="148.7">D8</text>
<text x="58" y="146.8" transform="rotate(-90 58 146.8)">R17</text>
<text x="67.7" y="148">R20</text>
<text x="78.3" y="147.6">R21</text>
<text x="89.4" y="147.6">R22</text>
<text x="101.8" y="147.8">C17</text>
<text x="116.4" y="147.7">C18</text>
<text x="122.8" y="144.2">D7</text>
<text x="129.5" y="145.8">D_TEMPSNS</text>
<text x="173.2" y="148.7">D14</text>
<text x="182.7" y="146.8" transform="rotate(-90 182.7 146.8)">R51</text>
<text x="192.4" y="148">R86</text>
<text x="202.9" y="147.6">R81</text>
<text x="214" y="147.6">R55</text>
<text x="226.4" y="147.8">C24</text>
<text x="241" y="147.7">C43</text>
<text x="247.4" y="144.2">D15</text>
<text x="253.6" y="145.8">D_TEMPSNS1</text>
<text x="19.7" y="154.2">JP5</text>
<text x="49.7" y="153.9">R23</text>
<text x="59" y="154.1">C19</text>
<text x="74.7" y="154.3">C20</text>
<text x="103" y="154.6">IC1</text>
<text x="115.7" y="155">R25</text>
<text x="128.2" y="152.3">Q1</text>
<text x="144.4" y="154.2">JP7</text>
<text x="174.4" y="153.9">R90</text>
<text x="183.6" y="154.1">C38</text>
<text x="199.3" y="154.3">C44</text>
<text x="227.7" y="154.6">IC3</text>
<text x="240.4" y="155">R84</text>
<text x="252.9" y="152.3">Q4</text>
<text x="50.5" y="161.9">R29</text>
<text x="62" y="160.9">IC2</text>
<text x="78.1" y="157" transform="rotate(-90 78.1 157)">R24</text>
<text x="102.5" y="160.8">C21</text>
<text x="105.1" y="157">R26</text>
<text x="115.6" y="159">R27</text>
<text x="123.1" y="157.1">Q2</text>
<text x="175.2" y="161.9">R52</text>
<text x="186.6" y="160.9">IC4</text>
<text x="202.7" y="157" transform="rotate(-90 202.7 157)">R82</text>
<text x="227.1" y="160.8">C32</text>
<text x="229.7" y="157">R66</text>
<text x="240.2" y="159">R64</text>
<text x="247.7" y="157.1">Q5</text>
<text x="63.4" y="168">C22</text>
<text x="63.5" y="164.5">R30</text>
<text x="72.3" y="166.5">C23</text>
<text x="77" y="164.4">R31</text>
<text x="102" y="164.2">D9</text>
<text x="109.7" y="164.5" transform="rotate(-90 109.7 164.5)">R28</text>
<text x="133.6" y="166.3">HS1</text>
<text x="188" y="168">C39</text>
<text x="188.2" y="164.5">R54</text>
<text x="196.9" y="166.5">C41</text>
<text x="201.6" y="164.4">R53</text>
<text x="226.2" y="164.2">D18</text>
<text x="234.3" y="164.5" transform="rotate(-90 234.3 164.5)">R65</text>
<text x="258.3" y="166.3">HS2</text>
<text x="31.2" y="174">R38</text>
<text x="56.2" y="173.1">R37</text>
<text x="69.3" y="168.9" transform="rotate(-90 69.3 168.9)">R32</text>
<text x="77" y="168.2">R33</text>
<text x="97.3" y="171.6">Q3</text>
<text x="99.1" y="168.2">R34</text>
<text x="109.7" y="173.8" transform="rotate(-90 109.7 173.8)">R40</text>
<text x="112.5" y="173.8" transform="rotate(-90 112.5 173.8)">R41</text>
<text x="114.7" y="173.7" transform="rotate(-90 114.7 173.7)">R42</text>
<text x="117.3" y="173.9" transform="rotate(-90 117.3 173.9)">R43</text>
<text x="119.8" y="173.8" transform="rotate(-90 119.8 173.8)">R44</text>
<text x="122.4" y="173.7" transform="rotate(-90 122.4 173.7)">R45</text>
<text x="127.5" y="173.8" transform="rotate(-90 127.5 173.8)">R47</text>
<text x="130" y="173.9" transform="rotate(-90 130 173.9)">R48</text>
<text x="132.5" y="173.9" transform="rotate(-90 132.5 173.9)">R49</text>
<text x="155.9" y="174">R67</text>
<text x="180.8" y="173.1">R68</text>
<text x="193.9" y="168.9" transform="rotate(-90 193.9 168.9)">R59</text>
<text x="201.6" y="168.2">R83</text>
<text x="222" y="171.6">Q6</text>
<text x="223.7" y="168.2">R71</text>
<text x="234.4" y="173.8" transform="rotate(-90 234.4 173.8)">R97</text>
<text x="237.1" y="173.8" transform="rotate(-90 237.1 173.8)">R96</text>
<text x="239.4" y="173.7" transform="rotate(-90 239.4 173.7)">R93</text>
<text x="241.9" y="173.9" transform="rotate(-90 241.9 173.9)">R98</text>
<text x="244.4" y="173.8" transform="rotate(-90 244.4 173.8)">R92</text>
<text x="247.1" y="173.7" transform="rotate(-90 247.1 173.7)">R99</text>
<text x="252.1" y="173.8" transform="rotate(-90 252.1 173.8)">R94</text>
<text x="254.6" y="173.9" transform="rotate(-90 254.6 173.9)">R95</text>
<text x="257.1" y="173.9" transform="rotate(-90 257.1 173.9)">R58</text>
<text x="22.2" y="174.2">LED2</text>
<text x="69.1" y="176" transform="rotate(45 69.1 176)">S1</text>
<text x="75.2" y="177.2">S2</text>
<text x="82.3" y="175.3" transform="rotate(-90 82.3 175.3)">LED1</text>
<text x="86.4" y="177.9">LED3</text>
<text x="88.1" y="174.2" transform="rotate(-90 88.1 174.2)">R35</text>
<text x="92.1" y="174.3" transform="rotate(-90 92.1 174.3)">R36</text>
<text x="93.6" y="178.3">LED4</text>
<text x="98.9" y="177">R39</text>
<text x="124.9" y="174.6" transform="rotate(-90 124.9 174.6)">R46</text>
<text x="146.9" y="174.2">LED5</text>
<text x="193.7" y="176" transform="rotate(45 193.7 176)">S4</text>
<text x="199.9" y="177.2">S3</text>
<text x="206.9" y="175.3" transform="rotate(-90 206.9 175.3)">LED6</text>
<text x="211.1" y="177.9">LED7</text>
<text x="212.8" y="174.2" transform="rotate(-90 212.8 174.2)">R70</text>
<text x="216.7" y="174.3" transform="rotate(-90 216.7 174.3)">R75</text>
<text x="218.2" y="178.3">LED8</text>
<text x="223.6" y="177">R74</text>
<text x="249.6" y="174.6" transform="rotate(-90 249.6 174.6)">R91</text>
<text x="99.8" y="180.4">R50</text>
<text x="105.5" y="184.2">GLOBAL</text>
<text x="224.5" y="180.4">R72</text>
<text x="229.9" y="184.2">GLOBAL1</text>
</g>
</svg>
